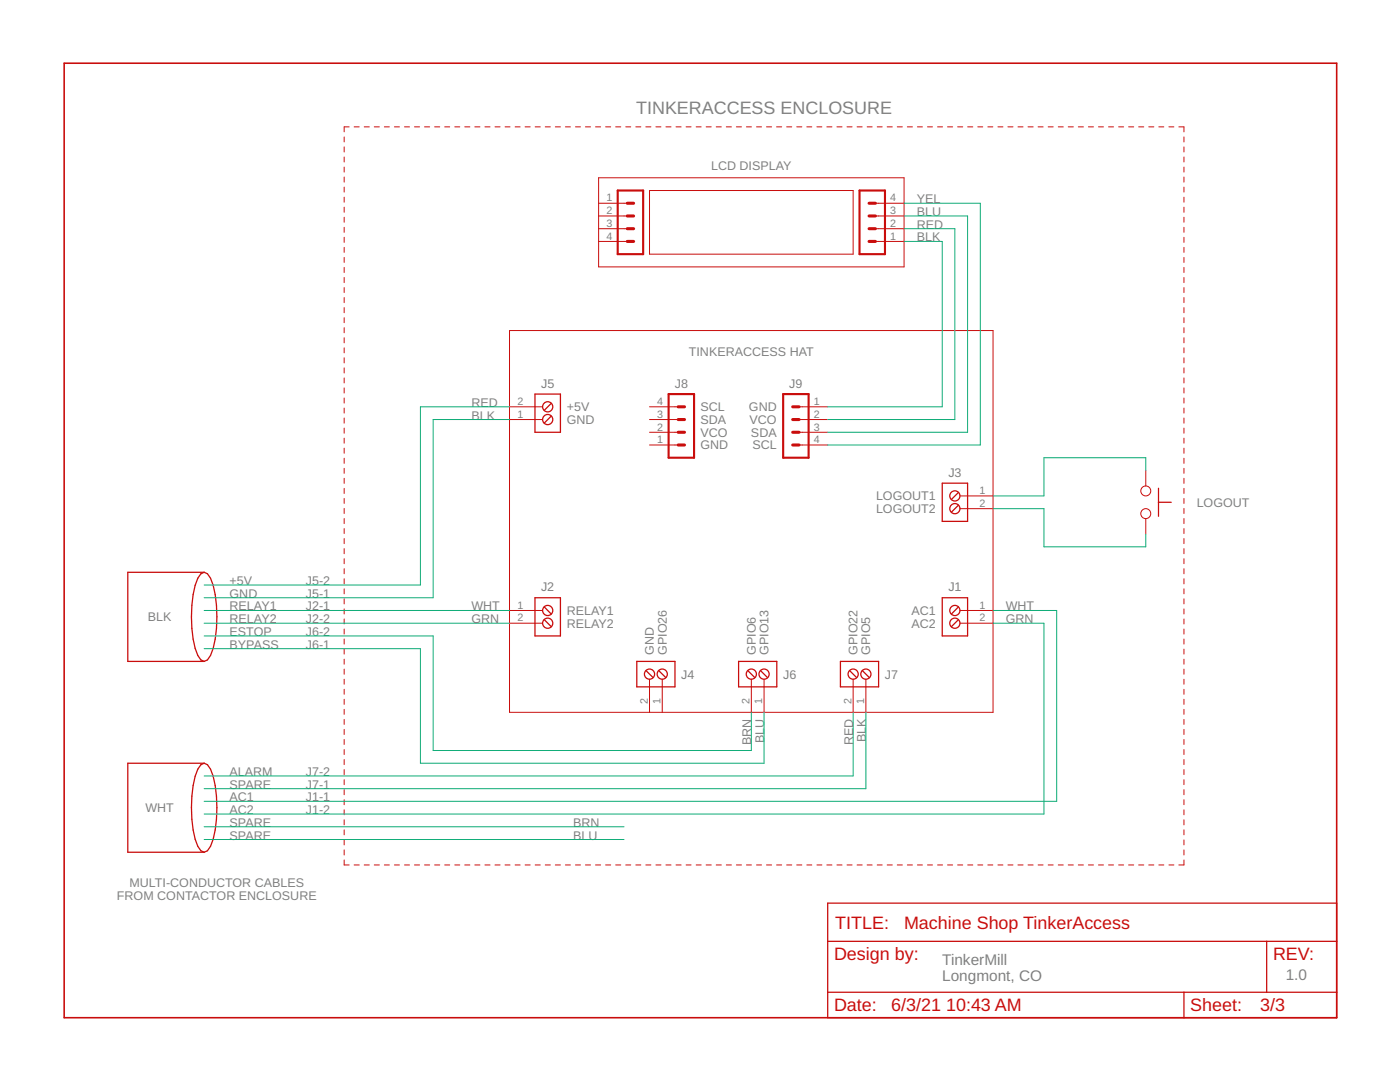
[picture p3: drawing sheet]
<svg xmlns="http://www.w3.org/2000/svg" width="279mm" height="216mm" viewBox="0 0 279 216" stroke-linecap="round" stroke-linejoin="round" font-family="sans-serif">
<g fill="none" stroke="#c90d0c" stroke-width=".2">
<path d="M68.7 27.3v1M68.7 29.3v1M68.7 31.3v1M68.7 33.3v1M68.7 35.3v1M68.7 37.3v1M68.7 39.3v1M69.7 25.3h-1v1M70.7 25.3h1M72.7 25.3h1M74.7 25.3h1M76.7 25.3h1"/>
<path d="M78.7 25.3h1M80.7 25.3h1M82.7 25.3h1M84.7 25.3h1M86.7 25.3h1.1M88.8 25.3h.9M90.8 25.3h1M92.8 25.3h1M94.8 25.3h1M96.8 25.3h1M98.8 25.3h1M100.8 25.3h1"/>
<path d="M102.8 25.3h1M104.8 25.3h1M106.8 25.3h1M108.8 25.3h1M110.8 25.3h1M112.8 25.3h1M114.9 25.3h.9M116.8 25.3h1.1M118.9 25.3h1M119.5 35.5h60.9v17.8h-60.9zM120.9 25.3h1M122.9 25.3h1"/>
<path d="M124.9 25.3h1M126.9 25.3h1M128.9 25.3h1M129.6 38h40.7v12.7h-40.7zM130.9 25.3h1M132.9 25.3h1M134.9 25.3h1M136.9 25.3h1M138.9 25.3h1M140.9 25.3h1M142.9 25.3h1.1M144.9 25.3h1.1"/>
<path d="M147 25.3h1M149 25.3h1M151 25.3h1M153 25.3h1M155 25.3h1M157 25.3h1M159 25.3h1M161 25.3h1M163 25.3h1M165 25.3h1M167 25.3h1M169 25.3h1.1"/>
<path d="M171 25.3h1.1M173.1 25.3h1M175.1 25.3h1M177.1 25.3h1M179.1 25.3h1M181.1 25.3h1M183.1 25.3h1M185.1 25.3h1M187.1 25.3h1M189.1 25.3h1M191.1 25.3h1M193.1 25.3h1"/>
<path d="M195.1 25.3h1M197.1 25.3h1M199.2 25.3h1M201.1 25.3h1.1M203.2 25.3h1M205.2 25.3h1M207.2 25.3h1M209.2 25.3h1M211.2 25.3h1M213.2 25.3h1M215.2 25.3h1M217.2 25.3h1"/>
<path d="M219.2 25.3h1M221.2 25.3h1M223.2 25.3h1M225.2 25.3h1.1M227.2 25.3h1.1M229.3 25.3h1M231.3 25.3h1M233.3 25.3h1M235.3 25.3h1v1M236.3 27.3v1M236.3 29.3v1M236.3 31.3v1"/>
<path d="M236.3 33.3v1M236.3 35.3v1M236.3 37.3v1M236.3 39.3v1M68.7 41.3v1.1M68.7 43.3v1M68.7 45.4v1M68.7 47.3v1.1M68.7 49.4v1M68.7 51.4v1M68.7 53.4v1M68.7 55.4v1"/>
<path d="M68.7 57.4v1M68.7 59.4v1M119.5 43.1h5.7M119.5 40.6h5.7M119.5 45.6h5.7M119.5 48.2h5.7M174.7 43.1h5.7M174.7 40.6h5.7M174.7 45.6h5.7M174.7 48.2h5.7M236.3 41.3v1.1M236.3 43.3v1"/>
<path d="M236.3 45.4v1M236.3 47.3v1.1M236.3 49.4v1M236.3 51.4v1M236.3 53.4v1M236.3 55.4v1M236.3 57.4v1M236.3 59.4v1M68.7 61.4v1M68.7 63.4v1M68.7 65.4v1M68.7 67.4v1"/>
<path d="M68.7 69.4v1M68.7 71.4v1M68.7 73.4v1M68.7 75.4v1M68.7 77.4v1M68.7 79.4v1M101.7 66h96.5v76.1h-96.5zM236.3 61.4v1M236.3 63.4v1M236.3 65.4v1M236.3 67.4v1M236.3 69.4v1"/>
<path d="M236.3 71.4v1M236.3 73.4v1M236.3 75.4v1M236.3 77.4v1M236.3 79.4v1M68.7 81.4v1M68.7 83.4v1M68.7 85.4v1M68.7 87.4v1M68.7 89.4v1M68.7 91.4v1.1M68.7 93.5v.9"/>
<path d="M68.7 95.4v1.1M68.7 97.5v1M68.7 99.5v1M101.7 83.7h6.6M101.7 81.2h6.6M129.6 83.7h5.7M129.6 81.2h5.7M129.6 86.3h5.7M129.6 88.8h5.7M159.5 83.7h5.7M159.5 81.2h5.7M159.5 86.3h5.7"/>
<path d="M159.5 88.8h5.7M191.6 99h6.6M228.7 93.9v3.1M236.3 81.4v1M236.3 83.4v1M236.3 85.4v1M236.3 87.4v1M236.3 89.4v1M236.3 91.4v1.1M236.3 93.5v.9M236.3 95.4v1.1M236.3 97.5v1"/>
<path d="M236.3 99.5v1M68.7 101.5v1M68.7 103.5v1M68.7 105.5v1M68.7 107.5v1M68.7 109.5v1M68.7 111.5v1M68.7 113.5v1M68.7 115.5v1M68.7 117.5v1M68.7 119.5v1M191.6 101.5h6.6"/>
<path d="M228.7 103.5v3.1M236.3 101.5v1M236.3 103.5v1M236.3 105.5v1M236.3 107.5v1M236.3 109.5v1M236.3 111.5v1M236.3 113.5v1M236.3 115.5v1M236.3 117.5v1M236.3 119.5v1M68.7 121.5v1"/>
<path d="M68.7 123.5v1M68.7 125.5v1M68.7 127.5v1M68.7 129.5v1M68.7 131.5v1M68.7 133.5v1M68.7 135.5v1M68.7 137.5v1M68.7 139.5v1M101.7 121.8h6.6M101.7 124.4h6.6M129.6 135.5v6.6"/>
<path d="M132.2 135.5v6.6M149.9 135.5v6.6M152.5 135.5v6.6M170.3 135.5v6.6M172.8 135.5v6.6M191.6 121.8h6.6M191.6 124.4h6.6M236.3 121.5v1M236.3 123.5v1M236.3 125.5v1M236.3 127.5v1M236.3 129.5v1"/>
<path d="M236.3 131.5v1M236.3 133.5v1M236.3 135.5v1M236.3 137.5v1M236.3 139.5v1M68.7 141.5v1M68.7 143.6v.9M68.7 145.5v1.1M68.7 147.6v.9M68.7 149.6v1M68.7 151.6v1M68.7 153.6v1"/>
<path d="M68.7 155.6v1M68.7 157.6v1M68.7 159.6v1M236.3 141.5v1M236.3 143.6v.9M236.3 145.5v1.1M236.3 147.6v.9M236.3 149.6v1M236.3 151.6v1M236.3 153.6v1M236.3 155.6v1M236.3 157.6v1"/>
<path d="M236.3 159.6v1M68.7 161.6v1M68.7 163.6v1M68.7 165.6v1M68.7 167.6v1M68.7 169.6v1M68.7 171.6v1h1M70.7 172.6h1M72.7 172.6h1M74.7 172.6h1M76.7 172.6h1M78.7 172.6h1"/>
<path d="M80.7 172.6h1M82.7 172.6h1M84.7 172.6h1M86.7 172.6h1.1M88.8 172.6h.9M90.8 172.6h1M92.8 172.6h1M94.8 172.6h1M96.8 172.6h1M98.8 172.6h1M100.8 172.6h1M102.8 172.6h1"/>
<path d="M104.8 172.6h1M106.8 172.6h1M108.8 172.6h1M110.8 172.6h1M112.8 172.6h1M114.9 172.6h.9M116.8 172.6h1.1M118.9 172.6h1M120.9 172.6h1M122.9 172.6h1M124.9 172.6h1M126.9 172.6h1"/>
<path d="M128.9 172.6h1M130.9 172.6h1M132.9 172.6h1M134.9 172.6h1M136.9 172.6h1M138.9 172.6h1M140.9 172.6h1M142.9 172.6h1.1M144.9 172.6h1.1M147 172.6h1M149 172.6h1M151 172.6h1"/>
<path d="M153 172.6h1M155 172.6h1M157 172.6h1M159 172.6h1M161 172.6h1M163 172.6h1M165 172.6h1M167 172.6h1M169 172.6h1.1M171 172.6h1.1M173.1 172.6h1M175.1 172.6h1"/>
<path d="M177.1 172.6h1M179.1 172.6h1M181.1 172.6h1M183.1 172.6h1M185.1 172.6h1M187.1 172.6h1M189.1 172.6h1M191.1 172.6h1M193.1 172.6h1M195.1 172.6h1M197.1 172.6h1M199.2 172.6h1"/>
<path d="M201.1 172.6h1.1M203.2 172.6h1M205.2 172.6h1M207.2 172.6h1M209.2 172.6h1M211.2 172.6h1M213.2 172.6h1M215.2 172.6h1M217.2 172.6h1M219.2 172.6h1M221.2 172.6h1M223.2 172.6h1"/>
<path d="M225.2 172.6h1.1M227.2 172.6h1.1M229.3 172.6h1M231.3 172.6h1M233.3 172.6h1M236.3 171.6v1h-1M236.3 161.6v1M236.3 163.6v1M236.3 165.6v1M236.3 167.6v1M236.3 169.6v1"/>
<circle cx="228.7" cy="98" r=".99"/>
<circle cx="228.7" cy="102.5" r=".99"/>
</g>
<g fill="none" stroke="#c90d0c" stroke-width=".25">
<path d="M106.8 78.6h5v7.7h-5zM110 80.5l-1.4 1.4M110 83l-1.4 1.4M188 96.4h5.1v7.6h-5.1zM191.3 98.3l-1.4 1.4M231.2 97.4v5.6M40.7 114.2h-15.2v17.8h15.2M40.7 114.2l.7 .3a11.2 11.2 0 0 1 1.8 6.3 23.5 23.5 0 0 1-1.2 10l-.6 .9-.7 .3M40.7 114.2l-.6 .3a11.2 11.2 0 0 0-1.8 6.3 23.5 23.5 0 0 0 1.2 10l.6 .9 .6 .3M106.8 119.3h5v7.6h-5zM188 119.3h5.1v7.6h-5.1zM191.3 100.8l-1.4 1.4"/>
<path d="M231.2 100.2h2.5M108.6 123.6l1.4 1.5M108.6 121.1l1.4 1.4M127.1 132h7.6v5.1h-7.6zM128.9 133.8l1.4 1.4M131.4 133.8l1.5 1.4M147.4 132h7.6v5.1h-7.6zM149.2 133.8l1.4 1.4M151.8 133.8l1.4 1.4M167.7 132h7.6v5.1h-7.6zM169.5 133.8l1.5 1.4M172.1 133.8l1.4 1.4"/>
<path d="M191.3 123.6l-1.4 1.5M191.3 121.1l-1.4 1.4M40.7 152.3l.7 .3a11.2 11.2 0 0 1 1.8 6.3 23.5 23.5 0 0 1-1.2 10l-.6 .9-.7 .3M40.7 152.3l-.6 .3a11.2 11.2 0 0 0-1.8 6.3 23.5 23.5 0 0 0 1.2 10l.6 .9 .6 .3M40.7 152.3h-15.2v17.8h15.2M165.2 180.2h101.6v22.9h-101.6zM165.2 187.8h101.6M165.2 198h101.6M236.3 198v5.1M252.8 187.8v10.2"/>
<circle cx="109.3" cy="81.2" r="1.02"/>
<circle cx="109.3" cy="83.7" r="1.02"/>
<circle cx="190.6" cy="99" r="1.02"/>
<circle cx="190.6" cy="101.5" r="1.02"/>
<circle cx="109.3" cy="124.4" r="1.02"/>
<circle cx="109.3" cy="121.8" r="1.02"/>
<circle cx="129.6" cy="134.5" r="1.02"/>
<circle cx="132.2" cy="134.5" r="1.02"/>
<circle cx="149.9" cy="134.5" r="1.02"/>
<circle cx="152.5" cy="134.5" r="1.02"/>
<circle cx="170.3" cy="134.5" r="1.02"/>
<circle cx="172.8" cy="134.5" r="1.02"/>
<circle cx="190.6" cy="124.4" r="1.02"/>
<circle cx="190.6" cy="121.8" r="1.02"/>
</g>
<path d="M12.8 12.6h254v190.5h-254z" fill="none" stroke="#c90d0c" stroke-width=".32"/>
<path d="M123.3 38h5.1v12.7h-5.1zM171.5 38h5.1v12.7h-5.1zM133.4 78.6h5.1v12.7h-5.1zM156.3 78.6h5.1v12.7h-5.1z" fill="none" stroke="#c90d0c" stroke-width=".42"/>
<g fill="none" stroke="#c90d0c" stroke-width=".61">
<path d="M125.2 40.6h1.2M125.2 43.1h1.2M125.2 45.6h1.2M125.2 48.2h1.2M173.4 40.6h1.3M173.4 43.1h1.3M173.4 45.6h1.3M173.4 48.2h1.3M135.3 88.8h1.3M135.3 86.3h1.3M135.3 83.7h1.3M135.3 81.2h1.3"/>
<path d="M158.2 88.8h1.3M158.2 86.3h1.3M158.2 83.7h1.3M158.2 81.2h1.3"/>
</g>
<g fill="none" stroke="#0dab76" stroke-width=".2">
<path d="M180.4 48.2h7.6v33h-22.8M180.4 45.6h10.2v38.1h-25.4M180.4 43.1h12.7v43.2h-27.9M180.4 40.6h15.2v48.2h-30.4M101.7 81.2h-17.8v35.5h-43.2M101.7 83.7h-15.3v35.6h-45.7M228.7 93.9v-2.6h-20.4v7.7h-10.1M198.2 101.5h10.1v7.6h20.4v-2.5M40.7 129.4h43.2v22.9h68.6v-10.2M40.7 126.9h45.7v22.9h63.5v-7.7M40.7 121.8h61M40.7 124.4h61"/>
<path d="M198.2 121.8h12.7v38.1h-170.2M198.2 124.4h10.1v38h-167.6M170.3 142.1v12.7h-129.6M172.8 142.1v15.3h-132.1M40.7 165h83.8M40.7 167.5h83.8"/>
</g>
<text font-size="3.6" fill="#808080" x="127" y="22.8">TINKERACCESS ENCLOSURE</text>
<g font-size="3.6" fill="#c90d0c">
<text x="166.7" y="185.3">TITLE:</text>
<text x="180.4" y="185.3">Machine Shop TinkerAccess</text>
<text x="166.4" y="191.6">Design by:</text>
<text x="254.1" y="191.6">REV:</text>
<text x="166.4" y="201.8">Date:</text>
<text x="177.9" y="201.8">6/3/21</text>
<text x="188.8" y="201.8">10:43 AM</text>
<text x="237.6" y="201.8">Sheet:</text>
<text x="251.5" y="201.8">3/3</text>
</g>
<g font-size="3.1" fill="#808080">
<text x="188" y="192.6">TinkerMill</text>
<text x="188" y="195.8">Longmont, CO</text>
<text x="256.6" y="195.5">1.0</text>
</g>
<g font-size="2.5" fill="#808080">
<text x="141.9" y="33.8">LCD DISPLAY</text>
<text x="183" y="40.6">YEL</text>
<text x="183" y="45.6">RED</text>
<text x="183" y="43.1">BLU</text>
<text x="183" y="48.2">BLK</text>
<text x="137.5" y="71">TINKERACCESS HAT</text>
<text x="108" y="77.4">J5</text>
<text x="134.7" y="77.4">J8</text>
<text x="157.5" y="77.4">J9</text>
<text x="94.1" y="81.2">RED</text>
<text x="94.1" y="83.7">BLK</text>
<text x="113.1" y="82.1">+5V</text>
<text x="139.8" y="82.1">SCL</text>
<text x="149.5" y="82.1">GND</text>
<text x="113.1" y="84.6">GND</text>
<text x="139.8" y="84.6">SDA</text>
<text x="139.8" y="87.2">VCO</text>
<text x="139.8" y="89.7">GND</text>
<text x="149.6" y="84.6">VCO</text>
<text x="149.9" y="87.2">SDA</text>
<text x="150.2" y="89.7">SCL</text>
<text x="189.3" y="95.1">J3</text>
<text x="174.8" y="99.8">LOGOUT1</text>
<text x="238.8" y="101.1">LOGOUT</text>
<text x="174.8" y="102.4">LOGOUT2</text>
<text x="45.8" y="116.7">+5V</text>
<text x="45.8" y="119.3">GND</text>
<text x="61.1" y="116.7">J5-2</text>
<text x="61.1" y="119.3">J5-1</text>
<text x="108" y="118">J2</text>
<text x="189.3" y="118">J1</text>
<text x="29.5" y="124">BLK</text>
<text x="45.8" y="121.8">RELAY1</text>
<text x="45.8" y="124.4">RELAY2</text>
<text x="61.1" y="121.8">J2-1</text>
<text x="61.1" y="124.4">J2-2</text>
<text x="94.1" y="121.8">WHT</text>
<text x="94.1" y="124.4">GRN</text>
<text x="113.1" y="122.7">RELAY1</text>
<text x="113.1" y="125.2">RELAY2</text>
<text x="181.9" y="122.7">AC1</text>
<text x="181.9" y="125.2">AC2</text>
<text x="200.7" y="121.8">WHT</text>
<text x="200.7" y="124.4">GRN</text>
<text x="45.8" y="126.9">ESTOP</text>
<text x="45.8" y="129.4">BYPASS</text>
<text x="61.1" y="126.9">J6-2</text>
<text x="61.1" y="129.4">J6-1</text>
<text x="130.5" y="130.7" transform="rotate(-90 130.5 130.7)">GND</text>
<text x="133.1" y="130.7" transform="rotate(-90 133.1 130.7)">GPIO26</text>
<text x="150.8" y="130.7" transform="rotate(-90 150.8 130.7)">GPIO6</text>
<text x="153.4" y="130.7" transform="rotate(-90 153.4 130.7)">GPIO13</text>
<text x="171.1" y="130.7" transform="rotate(-90 171.1 130.7)">GPIO22</text>
<text x="173.7" y="130.7" transform="rotate(-90 173.7 130.7)">GPIO5</text>
<text x="136" y="135.4">J4</text>
<text x="156.3" y="135.4">J6</text>
<text x="176.6" y="135.4">J7</text>
<text x="149.9" y="148.7" transform="rotate(-90 149.9 148.7)">BRN</text>
<text x="152.5" y="148.3" transform="rotate(-90 152.5 148.3)">BLU</text>
<text x="170.3" y="148.7" transform="rotate(-90 170.3 148.7)">RED</text>
<text x="172.8" y="148.1" transform="rotate(-90 172.8 148.1)">BLK</text>
<text x="45.8" y="154.8">ALARM</text>
<text x="61.1" y="154.8">J7-2</text>
<text x="45.8" y="159.9">AC1</text>
<text x="45.8" y="157.4">SPARE</text>
<text x="61.1" y="159.9">J1-1</text>
<text x="61.1" y="157.4">J7-1</text>
<text x="29" y="162.1">WHT</text>
<text x="45.8" y="162.4">AC2</text>
<text x="45.8" y="165">SPARE</text>
<text x="45.8" y="167.5">SPARE</text>
<text x="61.1" y="162.4">J1-2</text>
<text x="114.4" y="165">BRN</text>
<text x="114.4" y="167.5">BLU</text>
<text x="23.3" y="179.6">FROM CONTACTOR ENCLOSURE</text>
<text x="25.8" y="176.9">MULTI-CONDUCTOR CABLES</text>
</g>
<g font-size="2.1" fill="#808080">
<text x="121" y="40.2">1</text>
<text x="177.7" y="40.2">4</text>
<text x="121" y="42.7">2</text>
<text x="121" y="45.3">3</text>
<text x="121" y="47.8">4</text>
<text x="177.7" y="45.3">2</text>
<text x="177.7" y="47.8">1</text>
<text x="177.7" y="42.7">3</text>
<text x="103.2" y="83.4">1</text>
<text x="103.2" y="80.8">2</text>
<text x="131.2" y="83.4">3</text>
<text x="131.2" y="80.8">4</text>
<text x="162.4" y="83.4">2</text>
<text x="162.4" y="80.8">1</text>
<text x="131.2" y="85.9">2</text>
<text x="131.2" y="88.4">1</text>
<text x="162.4" y="85.9">3</text>
<text x="162.4" y="88.4">4</text>
<text x="195.4" y="98.6">1</text>
<text x="195.4" y="101.1">2</text>
<text x="103.2" y="121.5">1</text>
<text x="103.2" y="124">2</text>
<text x="195.4" y="121.5">1</text>
<text x="195.4" y="124">2</text>
<text x="129.3" y="140.6" transform="rotate(-90 129.3 140.6)">2</text>
<text x="131.8" y="140.6" transform="rotate(-90 131.8 140.6)">1</text>
<text x="149.6" y="140.6" transform="rotate(-90 149.6 140.6)">2</text>
<text x="152.1" y="140.6" transform="rotate(-90 152.1 140.6)">1</text>
<text x="169.9" y="140.6" transform="rotate(-90 169.9 140.6)">2</text>
<text x="172.4" y="140.6" transform="rotate(-90 172.4 140.6)">1</text>
</g>
</svg>
